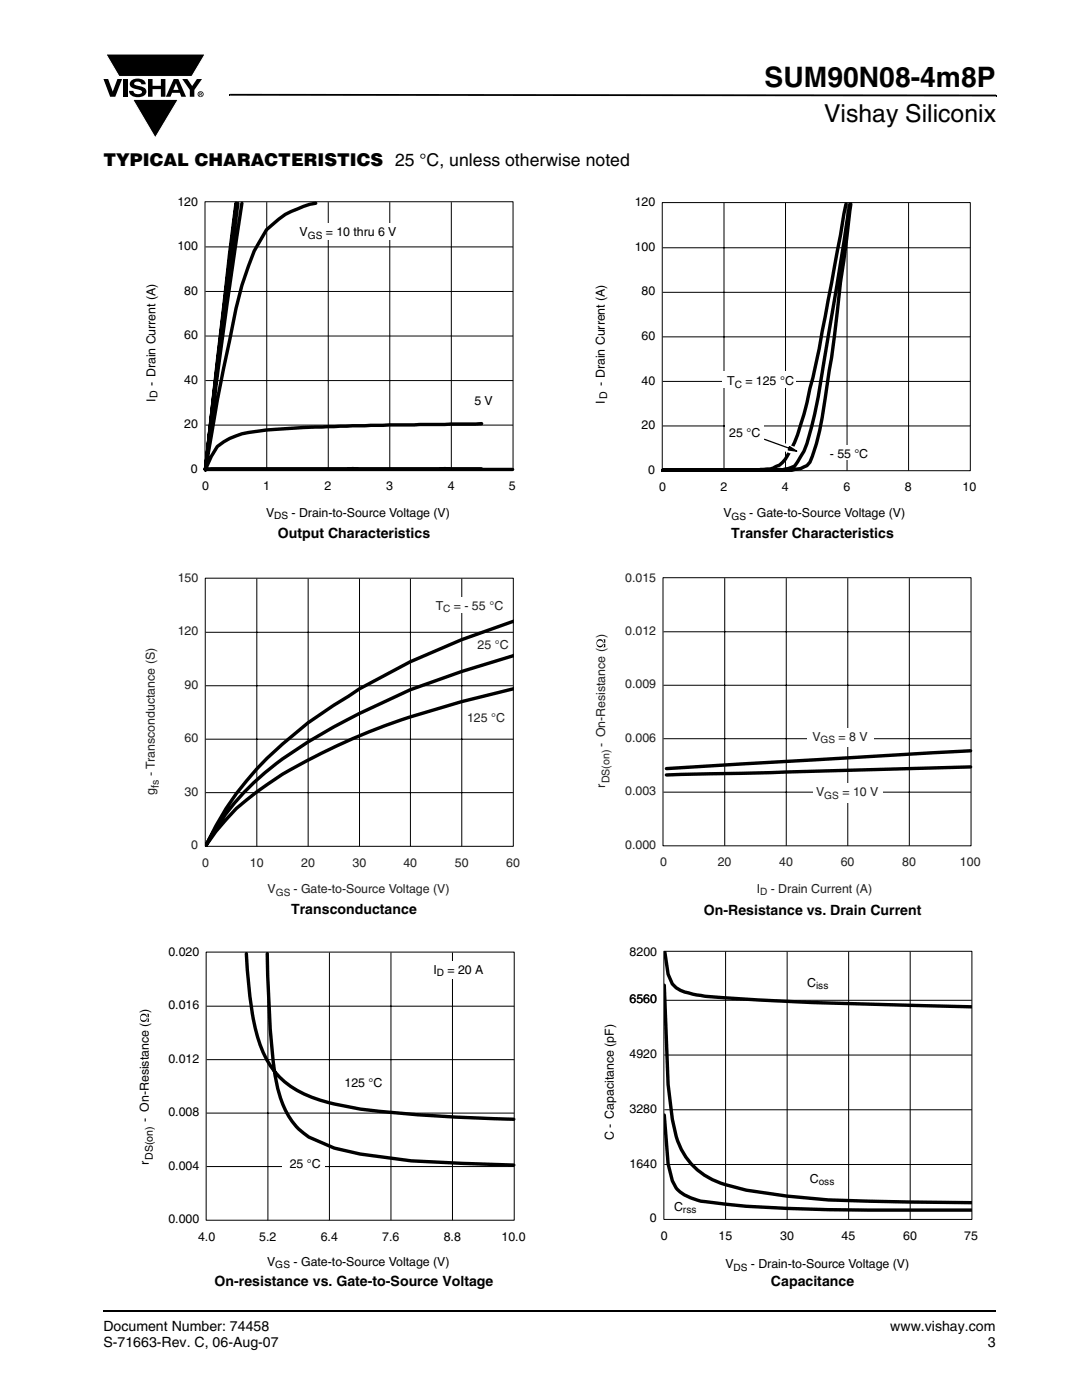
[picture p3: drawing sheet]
<svg xmlns="http://www.w3.org/2000/svg" width="216mm" height="279mm" viewBox="0 0 216 279" stroke-linecap="round" stroke-linejoin="round" font-family="sans-serif">
<g fill="#000">
<path d="M20.6 15.8h1l.9 2.5 .9-2.5h1l-1.4 3.5h-1zM21.1 10.8h19.8l-2.6 4.5h-14.6zM24.5 15.8h.9v3.5h-.9zM26.2 16.1a2.08 2.08 0 0 1 2.8 .3l.1 .4h-.9a.78 .78 0 0 0-.7-.5 .78 .78 0 0 0-.7 .4l.2 .3 1 .2a1.06 1.06 0 0 1 1.2 1 1.06 1.06 0 0 1-1.1 1.1 1.71 1.71 0 0 1-2.3-1.2h.8a.95 .95 0 0 0 .8 .7 .95 .95 0 0 0 .9-.4 1.29 1.29 0 0 0-1.2-.6 1.02 1.02 0 0 1-1-.6 1.02 1.02 0 0 1 .1-1.1zM29.5 15.8h.9v1.3h1.7v-1.3h.9v3.5h-.9v-1.5h-1.7v1.5h-.9zM26.5 19.8h9.1l-4.6 7.7zM36.4 15.8h1l.9 1.4 1-1.4h1l-1.5 2.2v1.3h-.9v-1.4zM45.7 18.7h.2v.4h-.2zM45.9 18.7l152.9 .2v.3l-152.9-.1zM198.8 18.9h.1v.3h-.1zM20.5 261.5h.1v.4h-.1z"/>
<path d="M35.1 16.6l-.5 1.3h1zM34.7 15.8h.9l1.5 3.5h-.9l-.3-.8h-1.6l-.3 .8h-.9z"/>
<path d="M39.9 18.6v.1h.2v-.1zM39.8 18.5h.4l.1 .2-.2 .1 .2 .3-.3-.3-.1 .3h-.1zM39.6 18.8a.45 .45 0 0 0 .9 0 .45 .45 0 0 0-.9 0zM39.4 18.8a.6 .6 0 0 1 1.2 0 .6 .6 0 0 1-1.2 0z"/>
</g>
<path d="M21.1 10.8h19.8l-2.6 4.5h-14.5zM26.5 19.8h9.1l-4.6 7.7z" fill="none" stroke="#fff" stroke-width=".2"/>
<path d="M20.6 261.7h178.2" fill="none" stroke="#000" stroke-width=".36"/>
<path d="M28.9 36.3h77v67.8h-77z" fill="#fff"/>
<path d="M40.9 40.3h61.5v53.5h-61.5zM41 58.2h61.4M41 49.3h61.4M53.2 40.3v53.5M65.5 40.3v53.5M77.8 40.3v53.5M90.1 40.3v53.5M41 76h61.4M41 67.1h61.4M41 84.8h61.4" fill="none" stroke="#000" stroke-width=".2"/>
<path d="M47.1 40.6l-1.3 10-4.8 43.2M47.2 40.6l-6.2 53.1M47.5 40.6l-3.1 24.1-3.4 29M48.3 40.6l-3.9 26.5-3.4 26.6M63 40.6a19.9 19.9 0 0 0-6.1 2.2l-3.7 3-2.5 4.3a74.7 74.7 0 0 0-4.9 17.8 399.8 399.8 0 0 0-4.8 25.8M41 93.7h61.3M96.1 93.6l-25.7-.1-29.4 .2M96.1 84.5l-23.3 .5a206.6 206.6 0 0 0-22.1 1.2 14 14 0 0 0-7.3 2.9l-1.2 2-1.2 2.6" fill="none" stroke="#000" stroke-width=".68"/>
<g fill="#fff">
<path d="M92.4 78.3h6.3v2.9h-6.3z"/>
<path d="M57.9 44.6h22.2v3.3h-22.2z"/>
<path d="M28.8 114h74.9v65.2h-74.9z"/>
<path d="M93.8 126.9h8.5v2.8h-8.5z"/>
</g>
<path d="M41 115.4h61.4v53.5h-61.4zM51.2 115.5v53.4M61.5 115.5v53.4M71.7 115.5v53.4M81.9 115.5v53.4M92.1 115.5v53.4M41 136.9h61.4M41 126.2h61.4M41 158.2h61.4M41 147.5h61.4" fill="none" stroke="#000" stroke-width=".2"/>
<path d="M102.5 130.8l-10.4 3.2-10.2 3.7a131.6 131.6 0 0 0-26.8 14.7 49.1 49.1 0 0 0-14.1 16.4M102.5 137.5a196.4 196.4 0 0 0-25.7 7.3 134.5 134.5 0 0 0-20.4 9.7 72.6 72.6 0 0 0-9.3 6.9l-4 4.5-2.1 2.9M102.5 124a139.3 139.3 0 0 0-41.1 20.3 70.8 70.8 0 0 0-14.3 14.1l-2 3-2 3.4-2.1 4" fill="none" stroke="#000" stroke-width=".68"/>
<g fill="#fff">
<path d="M84.7 119.1h15.5v3.2h-15.5z"/>
<path d="M27.6 186.4h77.3v67.2h-77.3z"/>
</g>
<path d="M41.1 190h61.5v53.5h-61.5zM53.5 190.1v53.4M65.7 190.1v53.4M78 190.1v53.4M90.3 190.1v53.4M41.2 211.5h61.4M41.2 200.8h61.4M41.2 232.8h61.4M41.2 222.1h61.4" fill="none" stroke="#000" stroke-width=".2"/>
<path d="M49.2 190.3a66 66 0 0 0 2.4 17.5 16.6 16.6 0 0 0 11.5 11.5 86 86 0 0 0 19.6 3.1l9 .6 10.8 .4M53.3 190.3a176.2 176.2 0 0 0 .9 17.8 43.4 43.4 0 0 0 2.4 12.6 13.2 13.2 0 0 0 5 6.2l5.1 2.2 5.2 1.2 10.1 1.4 20.5 .8" fill="none" stroke="#000" stroke-width=".68"/>
<path d="M28.1 202.5a.67 .67 0 0 1 .8-.2 .67 .67 0 0 1 .4 .6h.2v-.4l-.2-.2h.4v.7h-.5a.6 .6 0 0 0-.9-.4 .6 .6 0 0 0 0 1 .6 .6 0 0 0 .9-.4h.5v.7h-.4l.2-.2v-.4h-.2a.72 .72 0 0 1-.9 .6 .72 .72 0 0 1-.4-1z" fill="#000"/>
<g fill="#fff">
<path d="M84.8 191.8h13.9v3.5h-13.9z"/>
<path d="M56.3 230.8h8.5v2.9h-8.5z"/>
<path d="M66.5 214.5h9.9v2.8h-9.9z"/>
<path d="M118.6 39.1h76.2v66h-76.2z"/>
</g>
<path d="M132.1 40.4h61.5v53.5h-61.5zM132.2 58.3h61.4M132.2 49.4h61.4M144.5 40.5v53.4M156.7 40.5v53.4M169 40.5v53.4M181.3 40.5v53.4M132.2 76.1h61.4M132.2 67.2h61.4M132.2 85h61.4" fill="none" stroke="#000" stroke-width=".2"/>
<path d="M168.8 40.7l-3.6 19.2a229.6 229.6 0 0 1-5.5 24.9 20.1 20.1 0 0 1-3.6 7.5l-.6 .5-.7 .3a3.8 3.8 0 0 1-2.4 .6l-1.2 .2h-19M169.6 40.7l-5.7 34.8a78.8 78.8 0 0 1-3.5 14.5l-1.8 3-1.3 .5-1.2 .3-23.9 .1M169.8 40.7l-2.1 15.6a472.6 472.6 0 0 1-3.2 24.2 48.1 48.1 0 0 1-2.9 11.7l-.6 .7-1.3 .6-1.7 .4h-25.8" fill="none" stroke="#000" stroke-width=".68"/>
<path d="M152.4 86.9l6.9 2.6-.5 1.4-6.9-2.5z" fill="#fff"/>
<path d="M157.5 89.1l1.5 .9-1.7-.2z" fill="#000"/>
<path d="M152.5 87.7l5 1.8M157.5 89.1l1.5 .9-1.7-.2z" fill="none" stroke="#000" stroke-width=".25"/>
<g fill="#fff">
<path d="M144.7 84.8h7.6v3h-7.6z"/>
<path d="M163.9 89h9.8v2.8h-9.8z"/>
<path d="M144.1 74.2h14.7v3.3h-14.7z"/>
<path d="M118.7 113.9h77v65.3h-77z"/>
</g>
<path d="M132.3 115.3h61.5v53.5h-61.5zM144.6 115.4v53.4M156.9 115.4v53.4M169.2 115.4v53.4M181.4 115.4v53.4M132.4 136.8h61.4M132.4 126.1h61.4M132.4 158.1h61.4M132.4 147.4h61.4" fill="none" stroke="#000" stroke-width=".2"/>
<path d="M193.7 153.1l-60.7 1.6M193.7 149.8l-60.7 3.6" fill="none" stroke="#000" stroke-width=".68"/>
<path d="M162.3 156.4h14v3.8h-14z" fill="#fff"/>
<path d="M119.2 127.8a.67 .67 0 0 1 .7-.2 .67 .67 0 0 1 .5 .6h.1v-.4l-.2-.2h.5v.7h-.5a.6 .6 0 0 0-.9-.4 .6 .6 0 0 0 0 1 .6 .6 0 0 0 .9-.4h.5v.7h-.5l.2-.2v-.4h-.1a.72 .72 0 0 1-.9 .6 .72 .72 0 0 1-.5-1.1z" fill="#000"/>
<g fill="#fff">
<path d="M161.2 145.3h13.1v3.6h-13.1z"/>
<path d="M120.4 188.6h74.8v65.5h-74.8z"/>
<path d="M132.8 239.1h7v2.8h-7z"/>
</g>
<path d="M132.5 189.9h61.4v53.5h-61.4zM132.5 199.6h61.4M144.8 189.9v53.5M157.1 189.9v53.5M169.3 189.9v53.5M181.6 189.9v53.5M132.5 210.6h61.4M132.5 232.4h61.4M132.5 221.5h61.4" fill="none" stroke="#000" stroke-width=".2"/>
<path d="M132.5 196.6l.8 19.8 .9 7a15.1 15.1 0 0 0 5.2 10.3 15 15 0 0 0 5.3 2.7l4.2 1.1 8.1 1.2 8.2 .8 16.4 .4 12.4 .1M132.6 189.9l.7 4.5a4.6 4.6 0 0 0 4.1 3.7l.8 .3a137.7 137.7 0 0 0 17.4 1.4l14.9 .6 23.5 .5M132.5 222.5l.8 9.8 .9 3.4a6.1 6.1 0 0 0 4.3 3.6l.7 .2a63.3 63.3 0 0 0 9.7 1.2 586.2 586.2 0 0 0 45.1 .8" fill="none" stroke="#000" stroke-width=".68"/>
<g fill="#fff">
<path d="M159.4 194.4h6.8v2.9h-6.8z"/>
<path d="M159.9 233.5h7.5v2.8h-7.5z"/>
</g>
<text font-size="5.6" x="152.6" y="17.4">SUM90N08-4m8P</text>
<text font-size="4.9" x="164.4" y="24.4">Vishay Siliconix</text>
<text font-size="3.5" x="20.6" y="33">TYPICAL CHARACTERISTICS 25 °C, unless otherwise noted</text>
<g font-size="2.8">
<text x="55.4" y="107.3">Output Characteristics</text>
<text x="145.9" y="107.3">Transfer Characteristics</text>
<text x="58.1" y="182.4">Transconductance</text>
<text x="140.4" y="182.5">On-Resistance vs. Drain Current</text>
<text x="42.8" y="256.6">On-resistance vs. Gate-to-Source Voltage</text>
<text x="153.8" y="256.7">Capacitance</text>
<text x="20.6" y="265.6">Document Number: 74458</text>
<text x="20.6" y="268.8">S-71663-Rev. C, 06-Aug-07</text>
<text x="177.7" y="265.6">www.vishay.com</text>
<text x="197.1" y="268.8">3</text>
</g>
<g font-size="2.5">
<text x="35.4" y="41">120</text>
<text x="126.6" y="41.2">120</text>
<text x="59.8" y="47.1">V</text>
<text x="65" y="47.1">= 10 thru 6 V</text>
<text x="35.4" y="49.9">100</text>
<text x="126.6" y="50.1">100</text>
<text x="36.8" y="58.8">80</text>
<text x="128" y="59">80</text>
<text x="36.8" y="67.7">60</text>
<text x="128" y="67.9">60</text>
<text x="31" y="77" transform="rotate(-90 31 77)">- Drain Current (A)</text>
<text x="36.8" y="76.6">40</text>
<text x="120.7" y="77.1" transform="rotate(-90 120.7 77.1)">- Drain Current (A)</text>
<text x="128" y="76.8">40</text>
<text x="145.1" y="76.9">T</text>
<text x="148.7" y="76.9">= 125 °C</text>
<text x="31" y="80.2" transform="rotate(-90 31 80.2)">I</text>
<text x="94.7" y="80.8">5 V</text>
<text x="120.7" y="80.5" transform="rotate(-90 120.7 80.5)">I</text>
<text x="36.8" y="85.5">20</text>
<text x="128" y="85.6">20</text>
<text x="145.5" y="87.2">25 °C</text>
<text x="38.1" y="94.4">0</text>
<text x="129.3" y="94.5">0</text>
<text x="165.6" y="91.3">- 55 °C</text>
<text x="40.3" y="97.8">0</text>
<text x="52.5" y="97.8">1</text>
<text x="64.8" y="97.8">2</text>
<text x="77.1" y="97.8">3</text>
<text x="89.3" y="97.8">4</text>
<text x="101.5" y="97.8">5</text>
<text x="131.6" y="98">0</text>
<text x="143.7" y="98">2</text>
<text x="156" y="98">4</text>
<text x="168.3" y="98">6</text>
<text x="180.6" y="98">8</text>
<text x="192.1" y="98">10</text>
<text x="53.1" y="103.1">V</text>
<text x="58.2" y="103.1">- Drain-to-Source Voltage (V)</text>
<text x="144.4" y="103.2">V</text>
<text x="149.5" y="103.3">- Gate-to-Source Voltage (V)</text>
<text x="33.6" y="190.8">0.020</text>
<text x="125.6" y="190.7">8200</text>
<text x="86.5" y="194.3">I</text>
<text x="89.3" y="194.3">= 20 A</text>
<text x="161.1" y="197">C</text>
<text x="29.7" y="202.2" transform="rotate(-90 29.7 202.2)">)</text>
<text x="33.6" y="201.4">0.016</text>
<text x="125.6" y="200.3">6560</text>
<text x="33.6" y="212.1">0.012</text>
<text x="125.6" y="211.2">4920</text>
<text x="68.7" y="217">125 °C</text>
<text x="29.7" y="223.8" transform="rotate(-90 29.7 223.8)">- On-Resistance (</text>
<text x="33.6" y="222.8">0.008</text>
<text x="122.5" y="227.5" transform="rotate(-90 122.5 227.5)">C - Capacitance (pF)</text>
<text x="125.6" y="222.1">3280</text>
<text x="29.7" y="232.5" transform="rotate(-90 29.7 232.5)">r</text>
<text x="33.6" y="233.4">0.004</text>
<text x="57.8" y="233.2">25 °C</text>
<text x="125.6" y="233">1640</text>
<text x="161.6" y="236.1">C</text>
<text x="33.6" y="244.1">0.000</text>
<text x="129.7" y="244">0</text>
<text x="134.5" y="241.7">C</text>
<text x="39.5" y="247.6">4.0</text>
<text x="51.7" y="247.6">5.2</text>
<text x="64" y="247.6">6.4</text>
<text x="76.3" y="247.6">7.6</text>
<text x="88.5" y="247.6">8.8</text>
<text x="100.1" y="247.6">10.0</text>
<text x="131.9" y="247.4">0</text>
<text x="143.4" y="247.4">15</text>
<text x="155.7" y="247.4">30</text>
<text x="167.9" y="247.4">45</text>
<text x="180.2" y="247.4">60</text>
<text x="192.4" y="247.4">75</text>
<text x="53.3" y="252.6">V</text>
<text x="58.6" y="252.6">- Gate-to-Source Voltage (V)</text>
<text x="144.7" y="253.1">V</text>
<text x="149.8" y="253.1">- Drain-to-Source Voltage (V)</text>
</g>
<g font-size="2.5" fill="#231f20">
<text x="35.5" y="116.2">150</text>
<text x="124.8" y="116.1">0.015</text>
<text x="86.9" y="121.7">T</text>
<text x="90.6" y="121.7">= - 55 °C</text>
<text x="35.5" y="126.8">120</text>
<text x="95.3" y="129.4">25 °C</text>
<text x="120.8" y="127.4" transform="rotate(-90 120.8 127.4)">)</text>
<text x="124.8" y="126.7">0.012</text>
<text x="36.8" y="137.5">90</text>
<text x="124.8" y="137.4">0.009</text>
<text x="36.8" y="148.2">60</text>
<text x="93.2" y="144">125 °C</text>
<text x="120.8" y="149.1" transform="rotate(-90 120.8 149.1)">- On-Resistance (</text>
<text x="124.8" y="148.1">0.006</text>
<text x="162.1" y="147.8">V</text>
<text x="167.3" y="147.8">= 8 V</text>
<text x="30.9" y="154.9" transform="rotate(-90 30.9 154.9)">- Transconductance (S)</text>
<text x="30.9" y="158.7" transform="rotate(-90 30.9 158.7)">g</text>
<text x="36.8" y="158.8">30</text>
<text x="120.8" y="157.3" transform="rotate(-90 120.8 157.3)">r</text>
<text x="124.8" y="158.7">0.003</text>
<text x="162.9" y="158.9">V</text>
<text x="168.1" y="158.9">= 10 V</text>
<text x="38.2" y="169.5">0</text>
<text x="40.4" y="173">0</text>
<text x="49.8" y="173">10</text>
<text x="60.1" y="173">20</text>
<text x="70.3" y="173">30</text>
<text x="80.5" y="173">40</text>
<text x="90.7" y="173">50</text>
<text x="101" y="173">60</text>
<text x="124.8" y="169.4">0.000</text>
<text x="131.7" y="172.9">0</text>
<text x="143.2" y="172.9">20</text>
<text x="155.5" y="172.9">40</text>
<text x="167.8" y="172.9">60</text>
<text x="180" y="172.9">80</text>
<text x="191.6" y="172.9">100</text>
<text x="53.4" y="178.2">V</text>
<text x="58.6" y="178.2">- Gate-to-Source Voltage (V)</text>
<text x="151" y="178.2">I</text>
<text x="153.8" y="178.2">- Drain Current (A)</text>
</g>
<g font-size="2.1">
<text x="31.4" y="79.3" transform="rotate(-90 31.4 79.3)">D</text>
<text x="121.1" y="79.6" transform="rotate(-90 121.1 79.6)">D</text>
<text x="30.5" y="231.5" transform="rotate(-90 30.5 231.5)">DS(on)</text>
</g>
<g font-size="2.1" fill="#231f20">
<text x="31.7" y="157.3" transform="rotate(-90 31.7 157.3)">fs</text>
<text x="121.6" y="156.3" transform="rotate(-90 121.6 156.3)">DS(on)</text>
</g>
<g font-size="2">
<text x="61.4" y="47.6">GS</text>
<text x="146.6" y="77.4">C</text>
<text x="54.7" y="103.6">DS</text>
<text x="145.9" y="103.8">GS</text>
<text x="87.2" y="194.8">D</text>
<text x="162.9" y="197.5">iss</text>
<text x="163.4" y="236.6">oss</text>
<text x="136.3" y="242.2">rss</text>
<text x="54.9" y="253.1">GS</text>
<text x="146.4" y="253.6">DS</text>
</g>
<g font-size="2" fill="#231f20">
<text x="88.5" y="122.2">C</text>
<text x="163.7" y="148.3">GS</text>
<text x="164.5" y="159.4">GS</text>
<text x="55" y="178.7">GS</text>
<text x="151.7" y="178.7">D</text>
</g>
</svg>
